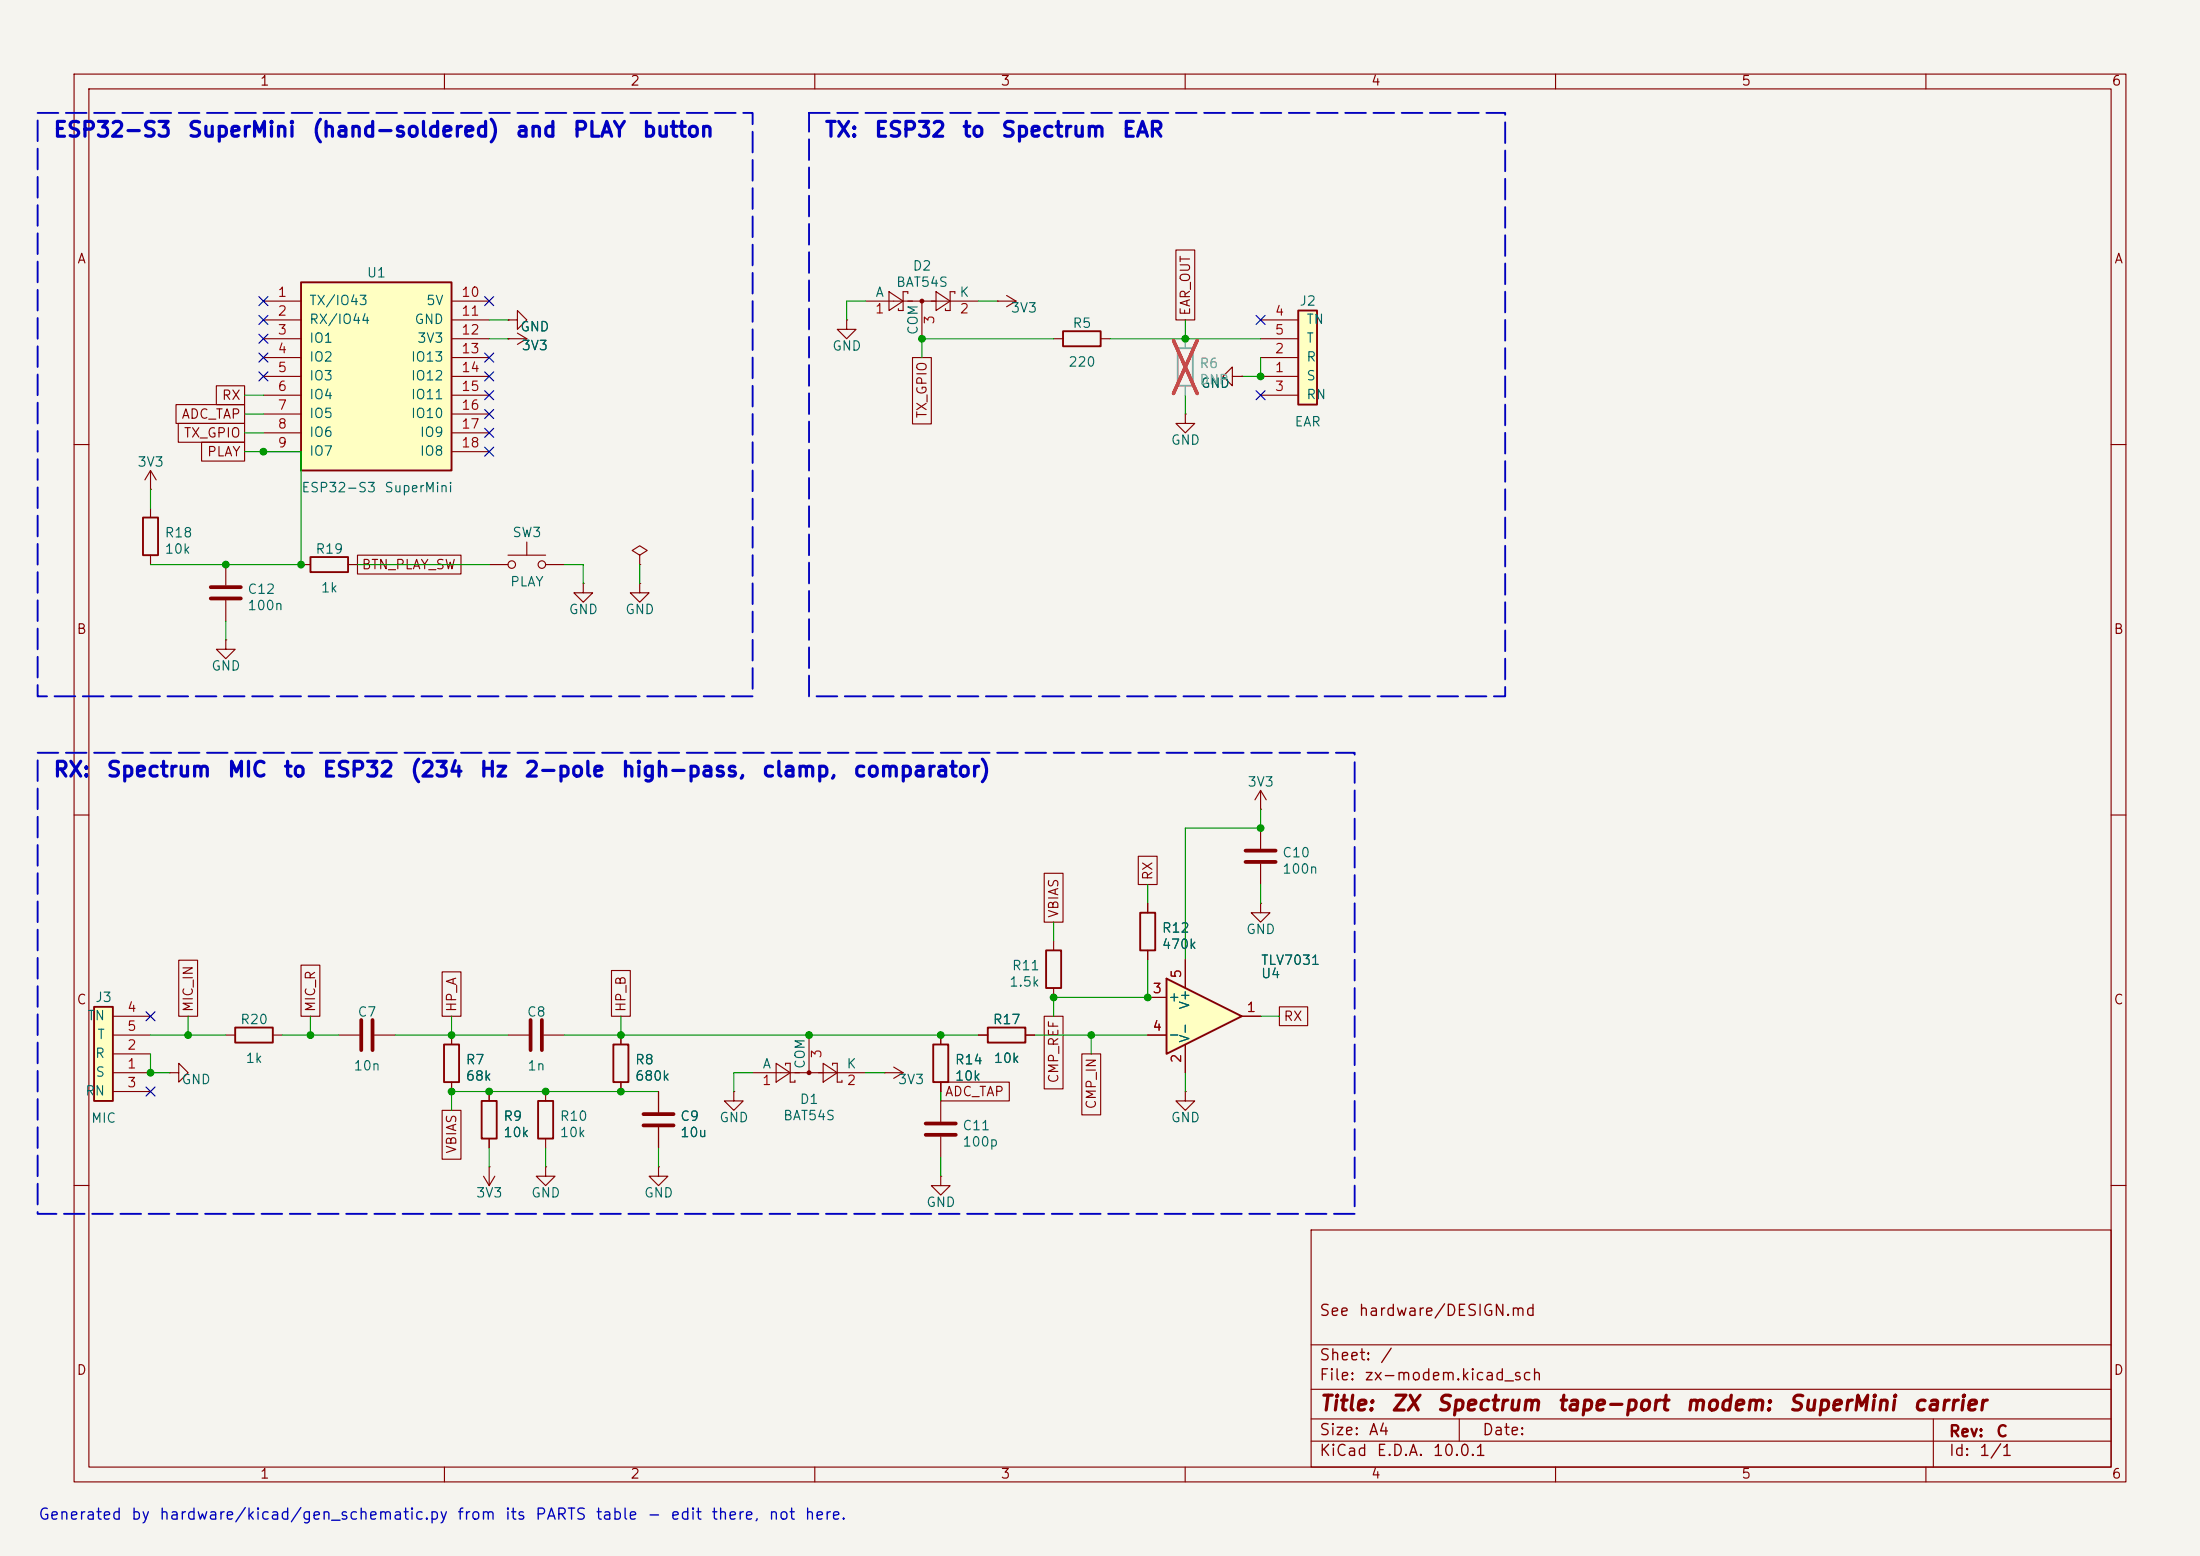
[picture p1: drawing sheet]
<svg xmlns="http://www.w3.org/2000/svg" width="297mm" height="210mm" viewBox="0 0 297 210" stroke-linecap="round" stroke-linejoin="round" font-family="sans-serif">
<path d="M0 0h297v210h-297z" fill="#f5f4ef" stroke="#f5f4ef" stroke-width=".14"/>
<g fill="none" stroke="#840000" stroke-width=".15">
<path d="M10 10h277v190h-277zM12 12h273v186h-273zM60 10v2M110 10v2M160 10v2M210 10v2M260 10v2M120 39.4l1.9 1.2-1.9 1.3zM122.6 39.6v-.2h-.7v2.5h-.6v-.2M126.4 39.4l1.9 1.2-1.9 1.3zM128.9 39.6v-.2h-.6v2.5h-.7v-.2M68.6 45.7h.1"/>
<path d="M68.6 45.7h2.5M69.8 45l1.3 .7M71.1 45.7l-1.3 .8M114.3 43.2v1.3h1.3l-1.3 1.2-1.3-1.2h1.3M114.3 43.2h.1M116.8 40.6h15.3M124.5 40.6v5.1M160 55.9v1.3h1.3l-1.3 1.2-1.3-1.2h1.3M160 55.9h.1M166.4 50.8v-1.3l-1.3 1.3 1.3 1.3v-1.3h1.2M167.6 50.8h.1M10 60h2"/>
<path d="M30.5 76.2v2.8M40.6 76.2h1.3M47 76.2h1.3M66 76.2h2.6M68.6 74.9h5.1M71.1 73.2v1.7M73.7 76.2h2.5M285 60h2M30.5 81v2.8M10 110h2M285 110h2M30.5 139.7h1.2"/>
<path d="M36.8 139.7h1.3M45.7 139.7h2.8M50.5 139.7h2.8M61 139.7v1.3M132.1 139.7h1.2M138.4 139.7h1.3M142.2 127v1.3M142.2 133.4v1.2M22.9 144.8h1.2v-1.3l1.3 1.3-1.3 1.3v-1.3M22.9 144.8h.1M61 146.1v1.2M65.3 158.8l.7 1.2"/>
<path d="M66 157.5h.1M66 157.5v2.5M66.8 158.8l-.8 1.2M73.7 157.5v1.3h1.2l-1.2 1.2-1.3-1.2h1.3M73.7 157.5h.1M119.4 144.8h.1M119.4 144.8h2.5M120.6 144l1.3 .8M121.9 144.8l-1.3 .7M10 160h2M177 166h108v32h-108zM285 160h2"/>
<path d="M60 198v2M110 198v2M160 198v2M177 194.5h108M177 191.5h108M177 187.5h108M177 181.5h108M197 191.5v3M210 198v2M260 198v2M261 191.5v6.5"/>
<circle cx="69.1" cy="76.2" r=".51"/>
<circle cx="73.2" cy="76.2" r=".51"/>
</g>
<path d="M41.9 75.2h5.1v2h-5.1zM31.7 138.7h5.1v2h-5.1zM133.3 138.7h5.1v2h-5.1zM141.2 128.3h2.1v5.1h-2.1zM59.9 141h2.1v5.1h-2.1z" fill="none" stroke="#840000" stroke-width=".25"/>
<circle cx="124.5" cy="40.6" r=".25" fill="#840000" stroke="#840000" stroke-width=".15"/>
<path d="M28.4 79.2h4.1M28.4 80.8h4.1M48.8 137.7v4M50.3 137.7v4" fill="none" stroke="#840000" stroke-width=".51"/>
<path d="M175.3 41.9h2.5v12.7h-2.5z" fill="#ffffc2"/>
<path d="M143.5 44.7h5.1v2h-5.1zM175.3 41.9h2.5v12.7h-2.5zM153.9 123.2h2.1v5.1h-2.1zM126 141h2v5.1h-2z" fill="none" stroke="#840000" stroke-width=".25"/>
<g fill="none" stroke="#840000" stroke-width=".15">
<path d="M135.9 39.9l1.3 .7M68.6 43.2h1.2v-1.3l1.3 1.3-1.3 1.3v-1.3M68.6 43.2h.1M134.6 40.6h.1M134.6 40.6h2.6M137.2 40.6l-1.3 .8M142.2 45.7h1.3M148.6 45.7h1.3M170.2 50.8h5.1M170.2 48.3h5.1M170.2 53.3h5.1M170.2 43.2h5.1"/>
<path d="M170.2 45.7h5.1M78.7 78.7v1.3h1.3l-1.3 1.3-1.2-1.3h1.2M78.7 78.7h.1M127 139.7v1.3M154.9 121.9v1.3M154.9 128.3v1.2M127 146.1v1.2"/>
</g>
<path d="M159 47h2v5.1h-2z" fill="none" stroke="#9c9b98" stroke-width=".25"/>
<path d="M160 45.7v1.3M160 52.1v1.2" fill="none" stroke="#9c9b98" stroke-width=".15"/>
<path d="M158.4 45.9l3.2 7.2M161.6 45.9l-3.2 7.2" fill="none" stroke="#e12e31" stroke-width=".46"/>
<path d="M40.6 38.1h20.4v25.4h-20.4z" fill="#ffffc2"/>
<path d="M40.6 38.1h20.4v25.4h-20.4zM19.3 69.9h2v5h-2zM65 148.6h2.1v5.1h-2.1zM82.8 141h2v5.1h-2z" fill="none" stroke="#840000" stroke-width=".25"/>
<g fill="none" stroke="#840000" stroke-width=".15">
<path d="M35.6 40.6h5M35.6 43.2h5M35.6 45.7h5M35.6 48.3h5M35.6 50.8h5M35.6 53.3h5M35.6 55.9h5M35.6 58.4h5M61 40.6h5M61 43.2h5M61 45.7h5M61 48.3h5"/>
<path d="M61 50.8h5M61 53.3h5M61 55.9h5M61 58.4h5M20.3 66h.1M20.3 63.5l-.7 1.3M20.3 63.5l.8 1.3M20.3 63.5v2.5M20.3 68.6v1.3M20.3 74.9v1.3M35.6 61h5M61 61h5"/>
<path d="M86.4 74.9l1-.6-1-.6-1.1 .6 1.1 .6v1.3M86.4 76.2h.1M86.4 78.7v1.3h1.2l-1.2 1.3-1.3-1.3h1.3M86.4 78.7h.1M30.5 86.4v1.2h1.2l-1.2 1.3-1.3-1.3h1.3M30.5 86.4h.1M68.6 139.7h2.8M73.4 139.7h2.8M83.8 139.7v1.3M109.2 139.7v5.1M170.2 121.9v1.3h1.2l-1.2 1.3-1.3-1.3h1.3M170.2 121.9h.1"/>
<path d="M66 147.3v1.3M66 153.7v1.2M83.8 146.1v1.2M101.6 144.8h15.2M104.8 143.5l1.9 1.3-1.9 1.3zM106 143.8v-.3h.7v2.6h.6v-.3M111.1 143.5l1.9 1.3-1.9 1.3zM112.4 143.8v-.3h.6v2.6h.7v-.3M127 158.8v1.2h1.3l-1.3 1.3-1.3-1.3h1.3M127 158.8h.1M127 148.6v2.8M127 153.4v2.8"/>
</g>
<path d="M71.6 137.7v4M73.2 137.7v4M125 151.6h4M125 153.2h4" fill="none" stroke="#840000" stroke-width=".51"/>
<circle cx="109.2" cy="144.8" r=".25" fill="#840000" stroke="#840000" stroke-width=".15"/>
<path d="M12.7 135.9h2.5v12.7h-2.5z" fill="#ffffc2"/>
<path d="M12.7 135.9h2.5v12.7h-2.5z" fill="none" stroke="#840000" stroke-width=".25"/>
<path d="M170.2 109.2h.1M170.2 106.7l-.8 1.3M170.2 106.7l.7 1.3M170.2 106.7v2.5M15.2 137.2h5.1M15.2 139.7h5.1M15.2 144.8h5.1M15.2 142.2h5.1M15.2 147.3h5.1" fill="none" stroke="#840000" stroke-width=".15"/>
<path d="M157.5 132.1l10.1 5.1-10.1 5z" fill="#ffffc2"/>
<path d="M157.5 132.1l10.1 5.1-10.1 5zM72.6 148.6h2.1v5.1h-2.1z" fill="none" stroke="#840000" stroke-width=".25"/>
<g fill="none" stroke="#840000" stroke-width=".15">
<path d="M158.7 33.7h2.6v9.5h-2.6zM23.8 54.6h9.2v2.6h-9.2zM24.1 57.1h8.9v2.6h-8.9zM27.2 59.7h5.8v2.5h-5.8zM29.2 52.1h3.8v2.5h-3.8zM68.6 45.7h.1M68.6 43.2h.1M123.2 48.3h2.5v8.9h-2.5zM167.6 50.8h.1M48.3 74.9h13.9v2.6h-13.9zM141 117.9h2.5v6.6h-2.5zM153.7 115.6h2.5v3.8h-2.5z"/>
<path d="M170.2 111.8v2.8M170.2 116.6v2.8M24.1 129.6h2.6v7.6h-2.6zM40.6 130.3h2.6v6.9h-2.6zM59.7 131.2h2.5v6h-2.5zM61 139.7v1.3M82.5 131h2.6v6.2h-2.6zM83.8 139.7v1.3M127 139.7v1.3M132.1 139.7h1.2M138.4 139.7h1.3M141 137.2h2.5v9.8h-2.5z"/>
<path d="M154.9 134.6h2.6M154.9 139.7h2.6M154.9 121.9v1.3M154.9 128.3v1.2M160 129.5v3.9M167.6 137.2h2.6M172.7 135.9h3.8v2.5h-3.8zM59.7 149.9h2.5v6.6h-2.5zM61 146.1v1.2M66 147.3v1.3M66 153.7v1.2M73.7 147.3v1.3"/>
<path d="M73.7 153.7v1.2M83.8 146.1v1.2M88.9 157.5v1.3h1.3l-1.3 1.2-1.3-1.2h1.3M88.9 157.5h.1M88.9 147.3v2.8M88.9 152.1v2.8M99.1 147.3v1.3h1.2l-1.2 1.3-1.3-1.3h1.3M99.1 147.3h.1M127 146h9.3v2.6h-9.3zM127 146.1v1.2M146 142.2h2.6v8.3h-2.6zM160 147.3v1.3h1.3l-1.3 1.3-1.3-1.3h1.3"/>
<path d="M160 147.3h.1M160 141v3.8"/>
</g>
<path d="M168.1 114.8h4.1M168.1 116.3h4.1M86.9 150.4h4M86.9 151.9h4" fill="none" stroke="#840000" stroke-width=".51"/>
<g fill="none" stroke="#009600" stroke-width=".15">
<path d="M33 53.3h2.6M33 55.9h2.6M33 58.4h2.6M66 45.7h2.6M66 43.2h2.6M116.8 40.6h-2.5v2.6M132.1 40.6h2.5M142.2 45.7h-17.7v2.6M149.9 45.7h20.3M160 43.2v2.5M160 53.3v2.6M170.2 48.3v2.5h-2.6"/>
<path d="M20.3 66v2.6M33 61h7.6v15.2h-20.3M48.3 76.2h17.7M76.2 76.2h2.5v2.5M86.4 76.2v2.5M30.5 83.8v2.6M154.9 119.4v2.5M170.2 109.2v2.6h-10.2v17.7M170.2 119.4v2.5M20.3 139.7h10.2M25.4 137.2v2.5M38.1 139.7h7.6"/>
<path d="M41.9 137.2v2.5M53.3 139.7h15.3M61 137.2v2.5M76.2 139.7h55.9M83.8 137.2v2.5M139.7 139.7h15.2M142.2 124.5v2.5M147.3 139.7v2.5M154.9 129.5v5.1h-12.7v2.6M170.2 137.2h2.5M20.3 142.2v2.6h2.6M66 154.9v2.6"/>
<path d="M73.7 154.9v2.6M88.9 147.3h-27.9v2.6M88.9 154.9v2.6M101.6 144.8h-2.5v2.5M116.8 144.8h2.6M127 147.3v1.3M127 156.2v2.6M160 144.8v2.5"/>
</g>
<g fill="none" stroke="#000084" stroke-width=".15">
<path d="M35 40l1.2 1.2M35 42.6l1.2 1.2M35 45.1l1.2 1.2M35 50.2l1.2 1.2M35 47.7l1.2 1.2M36.2 40l-1.2 1.2M36.2 42.6l-1.2 1.2M36.2 45.1l-1.2 1.2M36.2 50.2l-1.2 1.2M36.2 47.7l-1.2 1.2M65.4 57.8l1.2 1.2M65.4 52.7l1.2 1.2"/>
<path d="M65.4 55.3l1.2 1.2M65.4 40l1.2 1.2M65.4 47.7l1.2 1.2M65.4 50.2l1.2 1.2M66.6 57.8l-1.2 1.2M66.6 52.7l-1.2 1.2M66.6 55.3l-1.2 1.2M66.6 40l-1.2 1.2M66.6 47.7l-1.2 1.2M66.6 50.2l-1.2 1.2M169.6 52.7l1.2 1.2M169.6 42.6l1.2 1.2"/>
<path d="M170.8 52.7l-1.2 1.2M170.8 42.6l-1.2 1.2M65.4 60.4l1.2 1.2M66.6 60.4l-1.2 1.2M19.7 136.6l1.2 1.2M20.9 136.6l-1.2 1.2M19.7 146.7l1.2 1.2M20.9 146.7l-1.2 1.2"/>
</g>
<path d="M5.1 15.2h96.5v78.8h-96.5zM109.2 15.2h94v78.8h-94zM5.1 101.6h177.8v62.2h-177.8z" fill="none" stroke="#0000c2" stroke-width=".25" stroke-dasharray="2.8 1"/>
<path d="M160 45.7v1.3M160 52.1v1.2" fill="none" stroke="#9c9b98" stroke-width=".15"/>
<path d="M158.4 45.9l3.2 7.2M161.6 45.9l-3.2 7.2" fill="none" stroke="#e12e31" stroke-width=".46"/>
<g fill="#009600" stroke="#009600" stroke-width=".14">
<circle cx="124.5" cy="45.7" r=".46"/>
<circle cx="170.2" cy="50.8" r=".46"/>
<circle cx="160" cy="45.7" r=".46"/>
<circle cx="127" cy="139.7" r=".46"/>
<circle cx="147.3" cy="139.7" r=".46"/>
<circle cx="73.7" cy="147.3" r=".46"/>
<circle cx="35.6" cy="61" r=".46"/>
<circle cx="40.6" cy="76.2" r=".46"/>
<circle cx="30.5" cy="76.2" r=".46"/>
<circle cx="170.2" cy="111.8" r=".46"/>
<circle cx="154.9" cy="134.6" r=".46"/>
<circle cx="142.2" cy="134.6" r=".46"/>
<circle cx="109.2" cy="139.7" r=".46"/>
<circle cx="20.3" cy="144.8" r=".46"/>
<circle cx="41.9" cy="139.7" r=".46"/>
<circle cx="61" cy="139.7" r=".46"/>
<circle cx="61" cy="147.3" r=".46"/>
<circle cx="66" cy="147.3" r=".46"/>
<circle cx="25.4" cy="139.7" r=".46"/>
<circle cx="83.8" cy="147.3" r=".46"/>
<circle cx="83.8" cy="139.7" r=".46"/>
</g>
<g font-size="2" fill="#0000c2">
<text x="7.1" y="19">ESP32-S3</text>
<text x="25.2" y="19">SuperMini</text>
<text x="42" y="19">(hand-soldered)</text>
<text x="69.5" y="19">and</text>
<text x="77.2" y="19">PLAY</text>
<text x="86.6" y="19">button</text>
<text x="111.2" y="19">TX:</text>
<text x="117.9" y="19">ESP32</text>
<text x="129.8" y="19">to</text>
<text x="135" y="19">Spectrum</text>
<text x="151.4" y="19">EAR</text>
<text x="7.1" y="105.4">RX:</text>
<text x="14.3" y="105.4">Spectrum</text>
<text x="30.6" y="105.4">MIC</text>
<text x="38.1" y="105.4">to</text>
<text x="43.4" y="105.4">ESP32</text>
<text x="55.3" y="105.4">(234</text>
<text x="64.6" y="105.4">Hz</text>
<text x="70.7" y="105.4">2-pole</text>
<text x="83.8" y="105.4">high-pass,</text>
<text x="102.8" y="105.4">clamp,</text>
<text x="115.1" y="105.4">comparator)</text>
</g>
<g font-size="2" fill="#840000">
<text x="178" y="190.9">Title:</text>
<text x="187.7" y="190.9">ZX</text>
<text x="193.8" y="190.9">Spectrum</text>
<text x="210.1" y="190.9">tape-port</text>
<text x="227.4" y="190.9">modem:</text>
<text x="241.3" y="190.9">SuperMini</text>
<text x="258.1" y="190.9">carrier</text>
</g>
<g font-size="1.5" fill="#840000">
<text x="178" y="178">See</text>
<text x="183.3" y="178">hardware/DESIGN.md</text>
<text x="178" y="184">Sheet:</text>
<text x="186.2" y="184">/</text>
<text x="178" y="186.7">File:</text>
<text x="184.1" y="186.7">zx-modem.kicad_sch</text>
<text x="178" y="196.9">KiCad</text>
<text x="178" y="194.1">Size:</text>
<text x="184.7" y="194.1">A4</text>
<text x="185.7" y="196.9">E.D.A.</text>
<text x="193.3" y="196.9">10.0.1</text>
<text x="200" y="194.1">Date:</text>
<text x="263" y="194.3">Rev:</text>
<text x="263" y="196.9">Id:</text>
<text x="267.1" y="196.9">1/1</text>
<text x="269.4" y="194.3">C</text>
</g>
<g font-size="1.5" fill="#0000c2">
<text x="5.1" y="205.5">Generated</text>
<text x="17.6" y="205.5">by</text>
<text x="21.4" y="205.5">hardware/kicad/gen_schematic.py</text>
<text x="61.6" y="205.5">from</text>
<text x="68.1" y="205.5">its</text>
<text x="72.2" y="205.5">PARTS</text>
<text x="80.3" y="205.5">table</text>
<text x="87.3" y="205.5">-</text>
<text x="90.4" y="205.5">edit</text>
<text x="95.9" y="205.5">there,</text>
<text x="103.7" y="205.5">not</text>
<text x="108.5" y="205.5">here.</text>
</g>
<g font-size="1.3" fill="#840000">
<text x="35" y="11.9">1</text>
<text x="85" y="11.9">2</text>
<text x="135" y="11.9">3</text>
<text x="185" y="11.9">4</text>
<text x="235" y="11.9">5</text>
<text x="285" y="11.9">6</text>
<text x="10.3" y="35.9">A</text>
<text x="285.3" y="35.9">A</text>
<text x="161" y="42.7" transform="rotate(-90 161 42.7)">EAR_OUT</text>
<text x="24.4" y="56.8">ADC_TAP</text>
<text x="24.7" y="59.4">TX_GPIO</text>
<text x="29.9" y="54.3">RX</text>
<text x="125.4" y="56.6" transform="rotate(-90 125.4 56.6)">TX_GPIO</text>
<text x="27.9" y="61.9">PLAY</text>
<text x="48.7" y="77.2">BTN_PLAY_SW</text>
<text x="10.3" y="85.9">B</text>
<text x="285.3" y="85.9">B</text>
<text x="155.9" y="118.9" transform="rotate(-90 155.9 118.9)">RX</text>
<text x="143.2" y="124" transform="rotate(-90 143.2 124)">VBIAS</text>
<text x="10.3" y="135.9">C</text>
<text x="26.4" y="136.7" transform="rotate(-90 26.4 136.7)">MIC_IN</text>
<text x="42.9" y="136.7" transform="rotate(-90 42.9 136.7)">MIC_R</text>
<text x="61.9" y="136.7" transform="rotate(-90 61.9 136.7)">HP_A</text>
<text x="84.8" y="136.7" transform="rotate(-90 84.8 136.7)">HP_B</text>
<text x="285.3" y="135.9">C</text>
<text x="173.2" y="138.1">RX</text>
<text x="127.5" y="148.3">ADC_TAP</text>
<text x="143.2" y="146.3" transform="rotate(-90 143.2 146.3)">CMP_REF</text>
<text x="148.3" y="149.8" transform="rotate(-90 148.3 149.8)">CMP_IN</text>
<text x="61.9" y="155.8" transform="rotate(-90 61.9 155.8)">VBIAS</text>
<text x="10.3" y="185.9">D</text>
<text x="285.3" y="185.9">D</text>
<text x="35" y="199.9">1</text>
<text x="85" y="199.9">2</text>
<text x="135" y="199.9">3</text>
<text x="185" y="199.9">4</text>
<text x="235" y="199.9">5</text>
<text x="285" y="199.9">6</text>
</g>
<g font-size="1.3" fill="#a90000">
<text x="37.4" y="40.4">1</text>
<text x="62.2" y="40.4">10</text>
<text x="37.4" y="42.9">2</text>
<text x="37.4" y="45.5">3</text>
<text x="62.2" y="42.9">11</text>
<text x="62.2" y="45.5">12</text>
<text x="118" y="42.6">1</text>
<text x="126.4" y="43.9" transform="rotate(-90 126.4 43.9)">3</text>
<text x="129.5" y="42.6">2</text>
<text x="172" y="42.9">4</text>
<text x="172" y="45.5">5</text>
<text x="37.4" y="48">4</text>
<text x="37.4" y="50.5">5</text>
<text x="37.4" y="53.1">6</text>
<text x="62.2" y="48">13</text>
<text x="62.2" y="50.5">14</text>
<text x="62.2" y="53.1">15</text>
<text x="172" y="50.5">1</text>
<text x="172" y="48">2</text>
<text x="172" y="53.1">3</text>
<text x="37.4" y="55.6">7</text>
<text x="37.4" y="58.2">8</text>
<text x="62.2" y="55.6">16</text>
<text x="62.2" y="58.2">17</text>
<text x="37.4" y="60.7">9</text>
<text x="62.2" y="60.7">18</text>
<text x="17.1" y="136.9">4</text>
<text x="155.5" y="134.4">3</text>
<text x="159.8" y="132.2" transform="rotate(-90 159.8 132.2)">5</text>
<text x="168.2" y="136.9">1</text>
<text x="17.1" y="142">2</text>
<text x="17.1" y="139.4">5</text>
<text x="111.2" y="142.9" transform="rotate(-90 111.2 142.9)">3</text>
<text x="155.5" y="139.4">4</text>
<text x="159.8" y="143.6" transform="rotate(-90 159.8 143.6)">2</text>
<text x="17.1" y="144.5">1</text>
<text x="17.1" y="147.1">3</text>
<text x="102.8" y="146.8">1</text>
<text x="114.2" y="146.8">2</text>
</g>
<g font-size="1.3" fill="#006464">
<text x="41.7" y="41.5">TX/IO43</text>
<text x="49.4" y="37.8">U1</text>
<text x="57.4" y="41.5">5V</text>
<text x="118.1" y="40.4">A</text>
<text x="120.9" y="39">BAT54S</text>
<text x="123.1" y="36.8">D2</text>
<text x="129.4" y="40.4">K</text>
<text x="175.3" y="41.6">J2</text>
<text x="41.7" y="44">RX/IO44</text>
<text x="41.7" y="46.6">IO1</text>
<text x="55.9" y="44">GND</text>
<text x="56.2" y="46.6">3V3</text>
<text x="70.1" y="45">GND</text>
<text x="70.3" y="47.6">3V3</text>
<text x="112.3" y="47.6">GND</text>
<text x="124.2" y="45.3" transform="rotate(-90 124.2 45.3)">COM</text>
<text x="136.4" y="42.5">3V3</text>
<text x="144.7" y="44.6">R5</text>
<text x="176.3" y="44">TN</text>
<text x="176.3" y="46.6">T</text>
<text x="41.7" y="49.1">IO2</text>
<text x="41.7" y="51.7">IO3</text>
<text x="55.4" y="49.1">IO13</text>
<text x="55.4" y="51.7">IO12</text>
<text x="144.1" y="49.8">220</text>
<text x="162" y="52.7">GND</text>
<text x="176.3" y="51.7">S</text>
<text x="176.3" y="49.1">R</text>
<text x="41.7" y="54.2">IO4</text>
<text x="41.7" y="56.7">IO5</text>
<text x="41.7" y="59.3">IO6</text>
<text x="55.4" y="54.2">IO11</text>
<text x="55.4" y="56.7">IO10</text>
<text x="56.6" y="59.3">IO9</text>
<text x="174.7" y="57.9">EAR</text>
<text x="176.3" y="54.2">RN</text>
<text x="18.5" y="63.3">3V3</text>
<text x="41.7" y="61.8">IO7</text>
<text x="56.6" y="61.8">IO8</text>
<text x="158" y="60.3">GND</text>
<text x="40.6" y="66.8">ESP32-S3</text>
<text x="51.8" y="66.8">SuperMini</text>
<text x="22.1" y="75.1">10k</text>
<text x="22.1" y="72.9">R18</text>
<text x="42.5" y="75">R19</text>
<text x="69.1" y="72.8">SW3</text>
<text x="33.3" y="82.7">100n</text>
<text x="33.3" y="80.5">C12</text>
<text x="43.2" y="80.3">1k</text>
<text x="68.8" y="79.5">PLAY</text>
<text x="76.7" y="83.2">GND</text>
<text x="84.3" y="83.2">GND</text>
<text x="28.4" y="90.8">GND</text>
<text x="168.3" y="106.5">3V3</text>
<text x="173" y="118.2">100n</text>
<text x="173" y="116">C10</text>
<text x="136.5" y="131.3">R11</text>
<text x="156.8" y="126.2">R12</text>
<text x="156.8" y="128.4">470k</text>
<text x="168.1" y="126.4">GND</text>
<text x="170.1" y="130.5">TLV7031</text>
<text x="12.8" y="135.6">J3</text>
<text x="48.2" y="137.5">C7</text>
<text x="71" y="137.5">C8</text>
<text x="136.2" y="133.5">1.5k</text>
<text x="157.6" y="135.5">+</text>
<text x="160.9" y="136.3" transform="rotate(-90 160.9 136.3)">V+</text>
<text x="170.1" y="132.3">U4</text>
<text x="11.7" y="138">TN</text>
<text x="12.8" y="143.1">R</text>
<text x="13.1" y="140.6">T</text>
<text x="32.3" y="138.5">R20</text>
<text x="33.1" y="143.8">1k</text>
<text x="62.8" y="144">R7</text>
<text x="85.6" y="144">R8</text>
<text x="128.8" y="144">R14</text>
<text x="133.9" y="138.5">R17</text>
<text x="134.1" y="143.8">10k</text>
<text x="157.6" y="140.6">-</text>
<text x="160.9" y="140.8" transform="rotate(-90 160.9 140.8)">V-</text>
<text x="11.4" y="148.2">RN</text>
<text x="12.8" y="145.6">S</text>
<text x="24.4" y="146.6">GND</text>
<text x="47.6" y="144.8">10n</text>
<text x="62.8" y="146.2">68k</text>
<text x="71.1" y="144.8">1n</text>
<text x="85.6" y="146.2">680k</text>
<text x="102.9" y="144.5">A</text>
<text x="107.9" y="149.3">D1</text>
<text x="109" y="144.4" transform="rotate(-90 109 144.4)">COM</text>
<text x="114.2" y="144.5">K</text>
<text x="121.1" y="146.6">3V3</text>
<text x="128.8" y="146.2">10k</text>
<text x="12.2" y="151.9">MIC</text>
<text x="67.9" y="151.6">R9</text>
<text x="67.9" y="153.8">10k</text>
<text x="75.5" y="153.8">10k</text>
<text x="75.5" y="151.6">R10</text>
<text x="91.7" y="151.6">C9</text>
<text x="91.7" y="153.8">10u</text>
<text x="97" y="151.8">GND</text>
<text x="105.6" y="151.5">BAT54S</text>
<text x="129.8" y="155.1">100p</text>
<text x="129.8" y="152.9">C11</text>
<text x="158" y="151.8">GND</text>
<text x="64.2" y="161.9">3V3</text>
<text x="71.6" y="161.9">GND</text>
<text x="86.9" y="161.9">GND</text>
<text x="125" y="163.2">GND</text>
</g>
<g font-size="1.3" fill="#939391">
<text x="161.8" y="50">R6</text>
<text x="161.8" y="52.2">DNP</text>
</g>
</svg>
